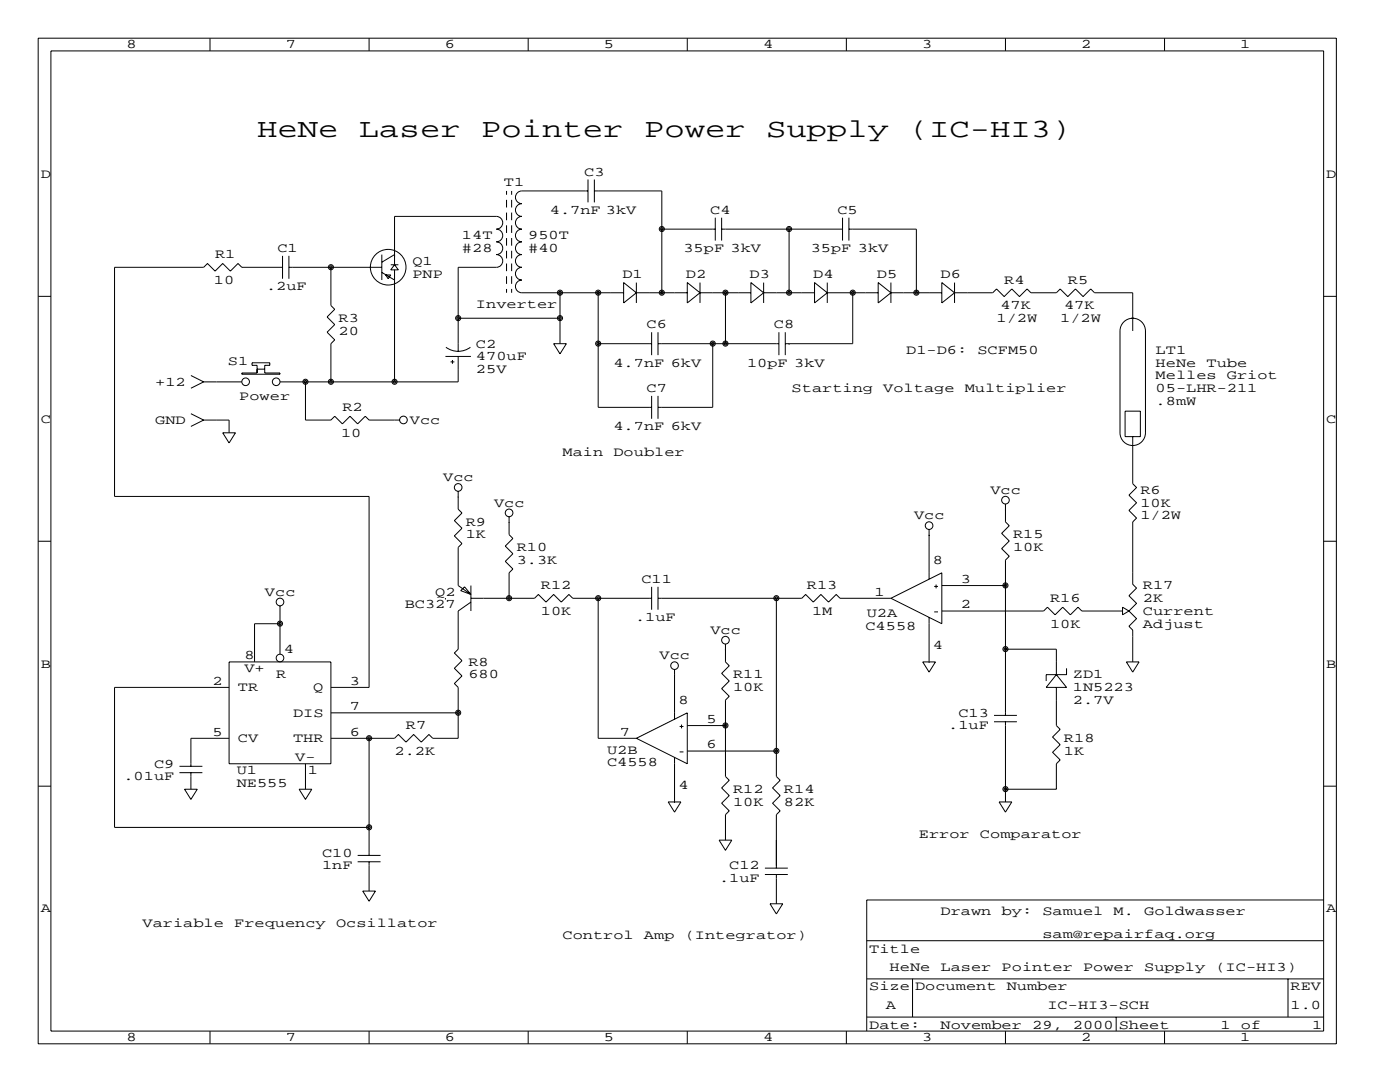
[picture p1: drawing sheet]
<svg xmlns="http://www.w3.org/2000/svg" width="279mm" height="216mm" viewBox="0 0 279 216" stroke-linecap="round" stroke-linejoin="round" font-family="sans-serif">
<g fill="none" stroke="#000" stroke-width=".2">
<path d="M7.6 7.6h259.1v200.7h-259.1zM10.2 10.2h254v195.5h-254zM41.9 7.6v2.6M73.7 7.6v2.6M105.4 7.6v2.6M137.2 7.6v2.6M168.9 7.6v2.6M200.7 7.6v2.6M232.4 7.6v2.6M101.1 38.1v.8M101.1 39.9v1.5M102.1 38.1v.8"/>
<path d="M102.1 39.9v1.5M117.3 38.1h-13.2a1.27 1.27 0 0 0-1.2 1.3 1.27 1.27 0 0 0 1.2 1.2 1.27 1.27 0 0 0-1.2 1.3 1.27 1.27 0 0 0 1.2 1.3 1.27 1.27 0 0 0-1.2 1.3 1.27 1.27 0 0 0 1.2 1.2 1.27 1.27 0 0 0-1.2 1.3 1.27 1.27 0 0 0 1.2 1.3 1.27 1.27 0 0 0-1.2 1.2 1.27 1.27 0 0 0 1.2 1.3 1.27 1.27 0 0 0-1.2 1.3 1.27 1.27 0 0 0 1.2 1.2 1.27 1.27 0 0 0-1.2 1.3 1.27 1.27 0 0 0 1.2 1.3 1.27 1.27 0 0 0-1.2 1.2 1.27 1.27 0 0 0 1.2 1.3h20.4M117.3 35.8v4.6M118.6 38.1h13.5v20.3M118.6 35.8v4.6M7.6 59.1h2.6M56.4 53.3h-8.1l-.8-.7-1.5 1.5-1.6-1.5-1.5 1.5-1.5-1.5-.8 .7h-17.7v45.8h50.8v38.1h-7.7M56.4 51.1v4.5M57.7 53.3h18.5M57.7 51.1v4.5M66 53.3v7.7l.8 .7-1.5 1.5 1.5 1.6-1.5 1.5 1.5 1.5-.8 .8v7.6M76.2 50.8v5.1"/>
<path d="M76.2 54.4l2.5 1.5M77 54.9h1l-.5 .7zM78 52.8h1.5M78.7 52.8v-9.6h20.4a1.27 1.27 0 0 1 1.2 1.3 1.27 1.27 0 0 1-1.2 1.2 1.27 1.27 0 0 1 1.2 1.3 1.27 1.27 0 0 1-1.2 1.3 1.27 1.27 0 0 1 1.2 1.2 1.27 1.27 0 0 1-1.2 1.3 1.27 1.27 0 0 1 1.2 1.3 1.27 1.27 0 0 1-1.2 1.2h-7.7v16.8M78.7 53.8v22.4M78.7 50.8l-2.5 1.5M78.7 52.8l.8 1h-1.5zM101.1 42.4v1.5M101.1 45v1.5M101.1 47.5v1.5M101.1 50v1.6M101.1 52.6v1.5"/>
<path d="M101.1 55.1v1.5M101.1 57.7v.7M102.1 42.4v1.5M102.1 45v1.5M102.1 47.5v1.5M102.1 50v1.6M102.1 52.6v1.5M102.1 55.1v1.5M102.1 57.7v.7M111.8 58.4v10.2M119.4 58.4h.1M119.4 58.4v22.9h10.6"/>
<path d="M124.5 56.4l2.5 2-2.5 2.1zM127 58.4h10.2M127 56.4v4.1M132.1 58.4h.1M132.1 45.7h.1M132.1 45.7h10.6M137.2 56.4l2.5 2-2.5 2.1zM139.7 58.4h10.2M139.7 56.4v4.1M142.7 43.4v4.6M144 45.7h24.1M144 43.4v4.6"/>
<path d="M144.8 58.4v10.2M149.9 56.4l2.5 2-2.5 2.1zM152.4 58.4h10.2M152.4 56.4v4.1M157.5 45.7v12.7M162.6 56.4l2.5 2-2.5 2.1zM165.1 58.4h10.2M165.1 56.4v4.1M168.1 43.4v4.6M169.4 45.7h13.5v12.7M169.4 43.4v4.6M170.2 58.4v10.2h-13.5"/>
<path d="M175.3 56.4l2.5 2-2.5 2.1zM177.8 58.4h10.2M177.8 56.4v4.1M188 56.4l2.5 2-2.5 2.1zM190.5 58.4h7.6l.8-.7 1.5 1.5 1.5-1.5 1.6 1.5 1.5-1.5 .7 .7h5.1l.8-.7 1.5 1.5 1.5-1.5 1.6 1.5 1.5-1.5 .7 .7h7.7v7.6M190.5 56.4v4.1M264.2 59.1h2.5M38.1 74.9l2.5 1.3M40.6 76.2l-2.5 1.3M40.6 76.2h7.7M50.3 72.4h3.5v.5h-1v1.5h3.1v.3h-7.6v-.3h3v-1.5h-1zM51.3 73.7h1.5"/>
<path d="M61 76.2v7.6h5l.8-.7 1.5 1.5 1.5-1.5 1.6 1.5 1.5-1.5 .8 .7h6.1M88.9 71.1h5.1M89 69.3a4.1 4.1 0 0 0 4.9 0M89.9 72.2h.8M90.3 71.8v.8M91.4 71.1v5.1h-35.5M91.4 63.5h20.4M110.5 68.6h2.5l-1.2 2zM119.4 68.6h.1M119.4 68.6h10.6M130 66.3v4.6M130 79v4.6"/>
<path d="M131.3 68.6h24.1M131.3 66.3v4.6M131.3 79v4.6M142.2 68.6v12.7h-10.9M155.4 66.3v4.6M156.7 66.3v4.6M157.5 68.6h.1M224.1 64.5a2.54 2.54 0 0 1 2.8-.9 2.54 2.54 0 0 1 1.7 2.4v20.4a2.54 2.54 0 0 1-2.5 2.5 2.54 2.54 0 0 1-2.6-2.5v-20.4l.1-.5zM225.8 63.5h.5M38.1 82.5l2.5 1.3M40.6 83.8l-2.5 1.3M40.6 83.8h5.1v2.6"/>
<path d="M44.4 86.4h2.6l-1.3 2zM91.4 99.1h.1M91.4 98v3.6l.8 .8-1.5 1.5 1.5 1.5-1.5 1.5 1.5 1.6-.8 .7v7.6l2.6 1.8M224.5 82h3.1v5.1h-3.1zM226.1 87.1v9.4l.7 .8-1.5 1.5 1.5 1.5-1.5 1.6 1.5 1.5-.7 .7v12.5l.7 .7-1.5 1.6 1.5 1.5-1.5 1.5M7.6 108h2.6M88.9 119.4h.1M91.9 117.9l.8-.8 1.3 1.5zM94 119.4h12.7l.7-.8 1.6 1.5 1.5-1.5 1.5 1.5 1.5-1.5 .8 .8h15.7M94 116.8v5.1M101.6 104.1h.1M101.6 103.1v3.6l.8 .7-1.6 1.6 1.6 1.5-1.6 1.5 1.6 1.5-.8 .8v5.1"/>
<path d="M119.4 119.4v27.9h7.6M130 117.1v4.6M131.3 117.1v4.6M131.3 119.4h28.7l.8-.8 1.5 1.5 1.5-1.5 1.6 1.5 1.5-1.5 .7 .8h10.2M154.9 119.4v35.5l.8 .8-1.5 1.5 1.5 1.5-1.5 1.6 1.5 1.5-.8 .8v10.6M177.8 119.4l10.2-5.1v10.2zM185.4 106.7h.1M185.4 105.7v9.9M186.4 117h.8M186.8 116.6v.8M188 116.8h12.7M200.7 101.6h.1"/>
<path d="M200.7 100.6v3.5l.7 .8-1.5 1.5 1.5 1.5-1.5 1.6 1.5 1.5-.7 .8v30.9M264.2 108h2.5M45.7 132.1h20.3v20.3h-20.3zM45.7 137.2h-22.8v27.9h50.8M55.9 120.9v9.7M55.9 124.5h-5.1v7.6M94 120.1l-2.6 1.8v7.6l-.7 .8 1.5 1.5-1.5 1.5 1.5 1.6-1.5 1.5 .7 .8v10.1h-5l-.8-.7-1.5 1.5-1.6-1.5-1.5 1.5-1.5-1.5-.8 .7h-12.7M134.6 134.6h.1M134.6 133.6v9.9M144.8 129.5h.1M144.8 128.5v3.6l.7 .7-1.5 1.6 1.5 1.5-1.5 1.5 1.5 1.5-.7 .8v15.2l.7 .8-1.5 1.5 1.5 1.5-1.5 1.6 1.5 1.5-.7 .8v5M184.1 132.1h2.6l-1.3 2z"/>
<path d="M185.4 132.1h.1M185.4 123.2v8.9M186.4 122.1h.8M188 121.9h20.3l.7-.7 1.6 1.5 1.5-1.5 1.5 1.5 1.5-1.5 .8 .7h8.1M200.7 129.5h10.1v5.1M210.8 137.2v7.6l.8 .7-1.5 1.6 1.5 1.5-1.5 1.5 1.5 1.5-.8 .8v5.1h-10.1M210.8 134.6l2.1 2.6h-4.1zM212.9 133.3v1.3h-4.1v1.3M224 121.2l1.3 .7-1.3 .8zM224.8 132.1h2.5l-1.2 2zM225.3 121.9l1.5 1.5-1.5 1.6 .8 .7v6.4M7.6 156.9h2.6"/>
<path d="M35.8 154.2h4.6M35.8 152.9h4.6M36.8 157.5h2.6l-1.3 2zM38.1 154.2v3.3M45.7 147.3h-7.6v5.6M59.7 157.5h2.5l-1.2 2zM61 152.4v5.1M66 142.2h25.4M73.7 147.3v23.4M127 147.3l10.2-5.1v10.2zM134.6 151.1v8.9M135.6 145h.8"/>
<path d="M135.6 150h.8M136 144.6v.7M137.2 144.8h7.6M137.2 149.9h17.7M144.8 144.8h.1M198.4 144h4.5M198.4 142.7h4.5M200.7 144v16M264.2 156.9h2.5M71.4 172h4.5M71.4 170.7h4.5M72.4 177.8h2.5l-1.2 2z"/>
<path d="M73.7 172v5.8M133.3 160h2.6l-1.3 2.1zM134.6 160h.1M143.5 167.6h2.5l-1.2 2.1zM152.7 174.5h4.5M152.7 173.2h4.5M154.9 174.5v5.8M199.4 160h2.5l-1.2 2.1zM264.2 179.6h-91.2v26.1M153.7 180.3h2.5l-1.3 2.1zM173 195.3h91.2M173 187.7h91.2"/>
<path d="M182.1 195.3v7.6M257 195.3v7.6M41.9 205.7v2.6M73.7 205.7v2.6M105.4 205.7v2.6M137.2 205.7v2.6M168.9 205.7v2.6M173 202.9h91.2M200.7 205.7v2.6M222.8 202.9v2.8M232.4 205.7v2.6"/>
<circle cx="66" cy="53.3" r=".51"/>
<circle cx="66" cy="53.3" r=".25"/>
<circle cx="77.5" cy="53.3" r="3.6"/>
<circle cx="111.8" cy="58.4" r=".51"/>
<circle cx="111.8" cy="58.4" r=".25"/>
<circle cx="119.4" cy="58.4" r=".51"/>
<circle cx="119.4" cy="58.4" r=".25"/>
<circle cx="132.1" cy="58.4" r=".51"/>
<circle cx="132.1" cy="45.7" r=".51"/>
<circle cx="132.1" cy="45.7" r=".25"/>
<circle cx="132.1" cy="58.4" r=".25"/>
<circle cx="144.8" cy="58.4" r=".51"/>
<circle cx="144.8" cy="58.4" r=".25"/>
<circle cx="157.5" cy="45.7" r=".51"/>
<circle cx="157.5" cy="58.4" r=".51"/>
<circle cx="157.5" cy="45.7" r=".25"/>
<circle cx="157.5" cy="58.4" r=".25"/>
<circle cx="170.2" cy="58.4" r=".51"/>
<circle cx="170.2" cy="58.4" r=".25"/>
<circle cx="182.9" cy="58.4" r=".51"/>
<circle cx="182.9" cy="58.4" r=".25"/>
<circle cx="49" cy="76.2" r=".76"/>
<circle cx="55.1" cy="76.2" r=".76"/>
<circle cx="61" cy="76.2" r=".51"/>
<circle cx="61" cy="76.2" r=".25"/>
<circle cx="66" cy="76.2" r=".51"/>
<circle cx="66" cy="76.2" r=".25"/>
<circle cx="78.7" cy="76.2" r=".51"/>
<circle cx="78.7" cy="76.2" r=".25"/>
<circle cx="91.4" cy="63.5" r=".51"/>
<circle cx="91.4" cy="63.5" r=".25"/>
<circle cx="111.8" cy="63.5" r=".51"/>
<circle cx="111.8" cy="63.5" r=".25"/>
<circle cx="119.4" cy="68.6" r=".51"/>
<circle cx="119.4" cy="68.6" r=".25"/>
<circle cx="142.2" cy="68.6" r=".51"/>
<circle cx="142.2" cy="68.6" r=".25"/>
<circle cx="144.8" cy="68.6" r=".51"/>
<circle cx="144.8" cy="68.6" r=".25"/>
<circle cx="80.5" cy="83.8" r=".76"/>
<circle cx="91.4" cy="97.3" r=".76"/>
<circle cx="200.7" cy="99.8" r=".76"/>
<circle cx="101.6" cy="119.4" r=".51"/>
<circle cx="101.6" cy="102.3" r=".76"/>
<circle cx="101.6" cy="119.4" r=".25"/>
<circle cx="119.4" cy="119.4" r=".51"/>
<circle cx="119.4" cy="119.4" r=".25"/>
<circle cx="154.9" cy="119.4" r=".51"/>
<circle cx="154.9" cy="119.4" r=".25"/>
<circle cx="185.4" cy="104.9" r=".76"/>
<circle cx="200.7" cy="116.8" r=".51"/>
<circle cx="200.7" cy="116.8" r=".25"/>
<circle cx="55.9" cy="124.4" r=".51"/>
<circle cx="55.9" cy="131.3" r=".76"/>
<circle cx="55.9" cy="120.1" r=".76"/>
<circle cx="55.9" cy="124.4" r=".25"/>
<circle cx="134.6" cy="132.8" r=".76"/>
<circle cx="144.8" cy="127.7" r=".76"/>
<circle cx="200.7" cy="129.5" r=".51"/>
<circle cx="200.7" cy="129.5" r=".25"/>
<circle cx="73.7" cy="147.3" r=".51"/>
<circle cx="73.7" cy="147.3" r=".25"/>
<circle cx="91.4" cy="142.2" r=".51"/>
<circle cx="91.4" cy="142.2" r=".25"/>
<circle cx="144.8" cy="144.8" r=".51"/>
<circle cx="144.8" cy="144.8" r=".25"/>
<circle cx="154.9" cy="149.8" r=".51"/>
<circle cx="154.9" cy="149.8" r=".25"/>
<circle cx="200.7" cy="157.5" r=".51"/>
<circle cx="200.7" cy="157.5" r=".25"/>
<circle cx="73.7" cy="165.1" r=".51"/>
<circle cx="73.7" cy="165.1" r=".25"/>
</g>
<g font-size="5.3">
<text x="51.3" y="27.4">HeNe</text>
<text x="71.6" y="27.4">Laser</text>
<text x="96" y="27.4">Pointer</text>
<text x="128.5" y="27.4">Power</text>
<text x="152.9" y="27.4">Supply</text>
<text x="181.4" y="27.4">(IC-HI3)</text>
</g>
<g font-size="2.6">
<text x="25.3" y="9.7">8</text>
<text x="57" y="9.7">7</text>
<text x="88.8" y="9.7">6</text>
<text x="120.5" y="9.7">5</text>
<text x="152.3" y="9.7">4</text>
<text x="184" y="9.7">3</text>
<text x="215.8" y="9.7">2</text>
<text x="247.5" y="9.7">1</text>
<text x="8.1" y="35.5">D</text>
<text x="116.6" y="35.1">C3</text>
<text x="264.7" y="35.5">D</text>
<text x="100.6" y="37.1">T1</text>
<text x="92.2" y="47.8">14T</text>
<text x="105.4" y="47.8">950T</text>
<text x="109.7" y="42.7">4.7nF 3kV</text>
<text x="141.7" y="42.7">C4</text>
<text x="167.1" y="42.7">C5</text>
<text x="42.9" y="51.6">R1</text>
<text x="55.4" y="50.3">C1</text>
<text x="82.3" y="52.8">Q1</text>
<text x="92.2" y="50.3">#28</text>
<text x="105.4" y="50.3">#40</text>
<text x="136.4" y="50.3">35pF 3kV</text>
<text x="161.8" y="50.3">35pF 3kV</text>
<text x="42.7" y="56.6">10</text>
<text x="53.1" y="57.9">.2uF</text>
<text x="82.3" y="55.4">PNP</text>
<text x="124.2" y="55.4">D1</text>
<text x="136.9" y="55.4">D2</text>
<text x="149.6" y="55.4">D3</text>
<text x="162.3" y="55.4">D4</text>
<text x="175" y="55.4">D5</text>
<text x="187.7" y="55.4">D6</text>
<text x="200.4" y="56.6">R4</text>
<text x="213.1" y="56.6">R5</text>
<text x="67.6" y="64.3">R3</text>
<text x="95" y="61.5">Inverter</text>
<text x="129" y="65.5">C6</text>
<text x="154.4" y="65.5">C8</text>
<text x="198.9" y="64.3">1/2W</text>
<text x="199.6" y="61.7">47K</text>
<text x="211.6" y="64.3">1/2W</text>
<text x="212.3" y="61.7">47K</text>
<text x="67.6" y="66.8">20</text>
<text x="95" y="69.3">C2</text>
<text x="95" y="71.9">470uF</text>
<text x="180.8" y="70.6">D1-D6:</text>
<text x="195.1" y="70.6">SCFM50</text>
<text x="230.6" y="70.6">LT1</text>
<text x="31" y="77">+12</text>
<text x="45.5" y="72.9">S1</text>
<text x="95" y="74.4">25V</text>
<text x="122.4" y="73.2">4.7nF 6kV</text>
<text x="149.1" y="73.2">10pF 3kV</text>
<text x="230.6" y="73.2">HeNe</text>
<text x="230.6" y="75.7">Melles</text>
<text x="240.8" y="73.2">Tube</text>
<text x="244.9" y="75.7">Griot</text>
<text x="47.8" y="79.8">Power</text>
<text x="68.3" y="82">R2</text>
<text x="129" y="78.2">C7</text>
<text x="158" y="78.2">Starting</text>
<text x="176.3" y="78.2">Voltage</text>
<text x="192.5" y="78.2">Multiplier</text>
<text x="230.6" y="78.2">05-LHR-211</text>
<text x="230.6" y="80.8">.8mW</text>
<text x="8.1" y="84.3">C</text>
<text x="31" y="84.6">GND</text>
<text x="68.1" y="87.1">10</text>
<text x="81.8" y="84.6">Vcc</text>
<text x="122.4" y="85.9">4.7nF 6kV</text>
<text x="264.7" y="84.3">C</text>
<text x="112.3" y="90.9">Main</text>
<text x="122.4" y="90.9">Doubler</text>
<text x="88.4" y="96">Vcc</text>
<text x="98.6" y="101.1">Vcc</text>
<text x="197.7" y="98.6">Vcc</text>
<text x="227.6" y="98.6">R6</text>
<text x="227.6" y="101.1">10K</text>
<text x="93" y="104.9">R9</text>
<text x="93" y="107.4">1K</text>
<text x="182.4" y="103.6">Vcc</text>
<text x="202.2" y="107.4">R15</text>
<text x="227.6" y="103.6">1/2W</text>
<text x="103.1" y="110">R10</text>
<text x="103.1" y="112.5">3.3K</text>
<text x="186.2" y="112.5">8</text>
<text x="202.2" y="110">10K</text>
<text x="52.9" y="118.9">Vcc</text>
<text x="86.9" y="118.9">Q2</text>
<text x="107.9" y="117.6">R12</text>
<text x="128" y="116.3">C11</text>
<text x="161" y="117.6">R13</text>
<text x="174.5" y="118.9">1</text>
<text x="191.8" y="116.3">3</text>
<text x="228.1" y="117.6">R17</text>
<text x="80.8" y="121.4">BC327</text>
<text x="107.9" y="122.7">10K</text>
<text x="126.7" y="124">.1uF</text>
<text x="162.1" y="122.7">1M</text>
<text x="172.7" y="125.7">C4558</text>
<text x="173" y="123.2">U2A</text>
<text x="191.8" y="121.4">2</text>
<text x="209.5" y="120.1">R16</text>
<text x="209.5" y="125.2">10K</text>
<text x="228.1" y="120.1">2K</text>
<text x="228.1" y="122.7">Current</text>
<text x="228.1" y="125.2">Adjust</text>
<text x="48.8" y="131.6">8</text>
<text x="56.6" y="130.3">4</text>
<text x="131.6" y="131.6">Vcc</text>
<text x="141.8" y="126.5">Vcc</text>
<text x="186.2" y="129.5">4</text>
<text x="8.1" y="133.2">B</text>
<text x="42.4" y="136.7">2</text>
<text x="47.5" y="137.9">TR</text>
<text x="48.8" y="134.1">V+</text>
<text x="55.1" y="135.4">R</text>
<text x="62.5" y="137.9">Q</text>
<text x="69.8" y="136.7">3</text>
<text x="93.5" y="132.8">R8</text>
<text x="93.5" y="135.4">680</text>
<text x="146.3" y="135.4">R11</text>
<text x="146.3" y="137.9">10K</text>
<text x="214.1" y="135.4">ZD1</text>
<text x="214.1" y="137.9">1N5223</text>
<text x="264.7" y="133.2">B</text>
<text x="58.5" y="143">DIS</text>
<text x="69.8" y="141.7">7</text>
<text x="135.4" y="140.5">8</text>
<text x="191.3" y="143">C13</text>
<text x="214.1" y="140.5">2.7V</text>
<text x="42.4" y="146.8">5</text>
<text x="47.5" y="148.1">CV</text>
<text x="58.5" y="148.1">THR</text>
<text x="69.8" y="146.8">6</text>
<text x="81" y="145.5">R7</text>
<text x="123.7" y="146.8">7</text>
<text x="141" y="144.3">5</text>
<text x="141" y="149.4">6</text>
<text x="189.2" y="145.5">.1uF</text>
<text x="212.3" y="148.1">R18</text>
<text x="24.6" y="155.7">.01uF</text>
<text x="30.7" y="153.2">C9</text>
<text x="47.2" y="154.4">U1</text>
<text x="58.9" y="151.9">V-</text>
<text x="61.5" y="154.4">1</text>
<text x="78.7" y="150.6">2.2K</text>
<text x="121.2" y="150.4">U2B</text>
<text x="121.2" y="152.9">C4558</text>
<text x="212.3" y="150.6">1K</text>
<text x="47.2" y="157">NE555</text>
<text x="135.4" y="157.5">4</text>
<text x="146.3" y="158.2">R12</text>
<text x="146.3" y="160.8">10K</text>
<text x="156.5" y="158.2">R14</text>
<text x="156.5" y="160.8">82K</text>
<text x="183.4" y="167.1">Error</text>
<text x="195.6" y="167.1">Comparator</text>
<text x="64.3" y="170.9">C10</text>
<text x="64.3" y="173.5">1nF</text>
<text x="145.5" y="173.5">C12</text>
<text x="143.5" y="176">.1uF</text>
<text x="8.1" y="182.1">A</text>
<text x="28.4" y="184.9">Variable</text>
<text x="46.7" y="184.9">Frequency</text>
<text x="67.1" y="184.9">Ocsillator</text>
<text x="187.7" y="182.6">Drawn</text>
<text x="199.9" y="182.6">by:</text>
<text x="208" y="182.6">Samuel</text>
<text x="222.2" y="182.6">M.</text>
<text x="228.3" y="182.6">Goldwasser</text>
<text x="264.7" y="182.1">A</text>
<text x="112.3" y="187.5">Control</text>
<text x="128.5" y="187.5">Amp</text>
<text x="136.7" y="187.5">(Integrator)</text>
<text x="173.5" y="190.2">Title</text>
<text x="208" y="187.2">sam@repairfaq.org</text>
<text x="173.5" y="197.6">Size Document</text>
<text x="177.5" y="193.8">HeNe</text>
<text x="187.7" y="193.8">Laser</text>
<text x="199.9" y="193.8">Pointer</text>
<text x="200.9" y="197.6">Number</text>
<text x="216.2" y="193.8">Power</text>
<text x="228.3" y="193.8">Supply</text>
<text x="242.6" y="193.8">(IC-HI3)</text>
<text x="257.6" y="197.6">REV</text>
<text x="176.8" y="201.4">A</text>
<text x="209" y="201.4">IC-HI3-SCH</text>
<text x="257.6" y="201.4">1.0</text>
<text x="25.3" y="207.8">8</text>
<text x="57" y="207.8">7</text>
<text x="88.8" y="207.8">6</text>
<text x="120.5" y="207.8">5</text>
<text x="152.3" y="207.8">4</text>
<text x="173.5" y="205.2">Date:</text>
<text x="184" y="207.8">3</text>
<text x="187.7" y="205.2">November</text>
<text x="206" y="205.2">29,</text>
<text x="214.1" y="205.2">2000 Sheet</text>
<text x="215.8" y="207.8">2</text>
<text x="243.6" y="205.2">1</text>
<text x="247.5" y="207.8">1</text>
<text x="247.7" y="205.2">of</text>
<text x="261.9" y="205.2">1</text>
</g>
</svg>
